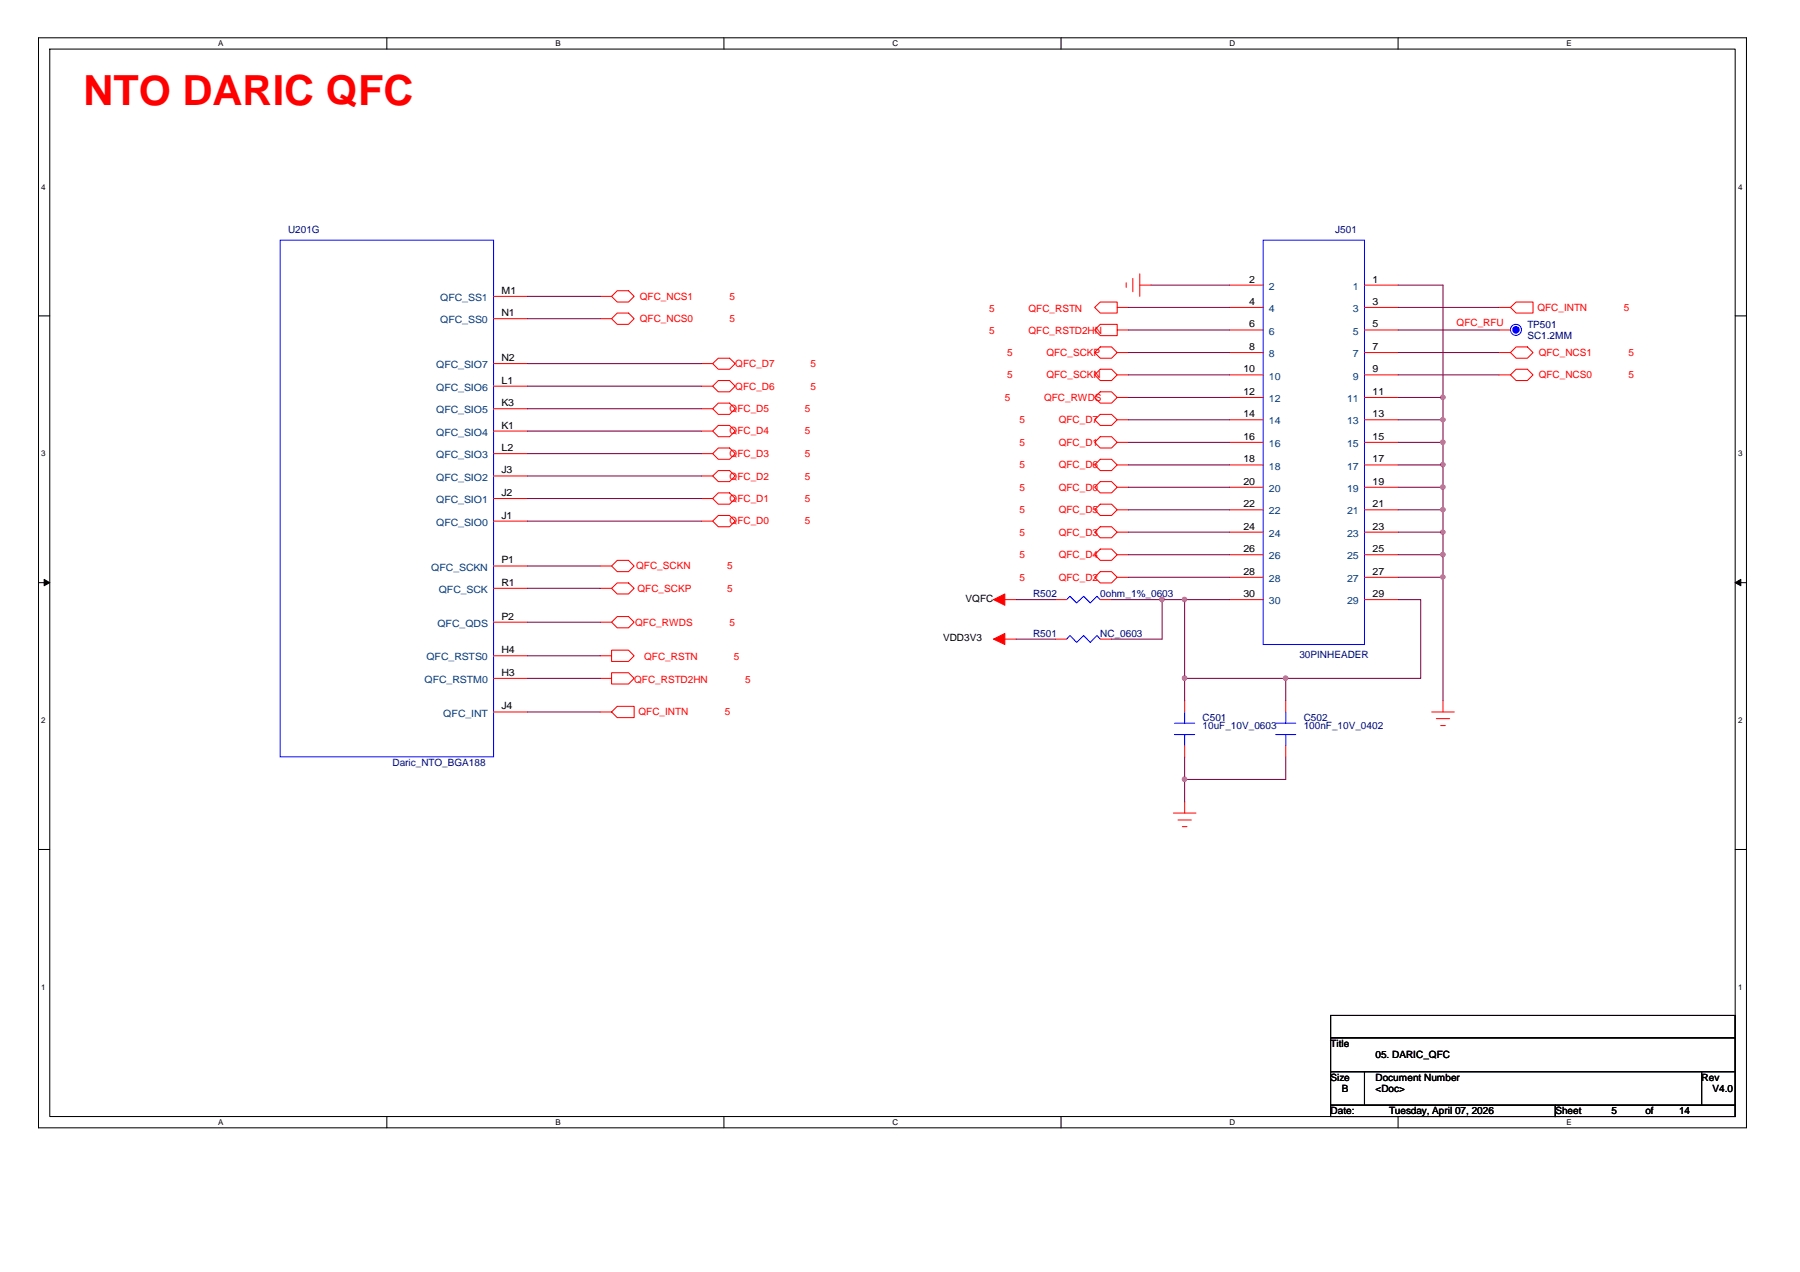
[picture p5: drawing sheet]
<svg xmlns="http://www.w3.org/2000/svg" width="297mm" height="210mm" viewBox="0 0 297 210" stroke-linecap="round" stroke-linejoin="round" font-family="sans-serif">
<path d="M6.3 6.2h281.9v179.9h-281.9zM8.2 8.1h278.1v176.1h-278.1z" fill="none" stroke="#000" stroke-width=".17"/>
<g fill="#fff">
<path d="M36 6.4h.8v1.5h-.8z"/>
<path d="M36 184.5h.8v1.4h-.8z"/>
</g>
<path d="M63.8 6.2v1.9M63.8 184.2v1.9" fill="none" stroke="#000" stroke-width=".17"/>
<g fill="#fff">
<path d="M91.7 6.4h.8v1.5h-.8z"/>
<path d="M91.7 184.5h.8v1.4h-.8z"/>
</g>
<path d="M119.5 6.2v1.9M119.5 184.2v1.9" fill="none" stroke="#000" stroke-width=".17"/>
<g fill="#fff">
<path d="M147.3 6.4h.9v1.5h-.9z"/>
<path d="M147.3 184.5h.9v1.4h-.9z"/>
</g>
<path d="M175.1 6.2v1.9M175.1 184.2v1.9" fill="none" stroke="#000" stroke-width=".17"/>
<g fill="#fff">
<path d="M202.9 6.4h.9v1.5h-.9z"/>
<path d="M202.9 184.5h.9v1.4h-.9z"/>
</g>
<path d="M230.7 6.2v1.9M230.7 184.2v1.9" fill="none" stroke="#000" stroke-width=".17"/>
<g fill="#fff">
<path d="M258.5 6.4h.9v1.5h-.9z"/>
<path d="M258.5 184.5h.9v1.4h-.9z"/>
<path d="M6.8 30.1h.7v1.5h-.7z"/>
<path d="M286.8 30.1h.7v1.5h-.7z"/>
<path d="M6.8 74.1h.7v1.5h-.7z"/>
<path d="M286.8 74.1h.7v1.5h-.7z"/>
</g>
<path d="M6.4 52.1h1.8M286.3 52.1h1.9" fill="none" stroke="#000" stroke-width=".17"/>
<g fill="#fff">
<path d="M6.8 118.2h.7v1.4h-.7z"/>
<path d="M286.8 118.2h.7v1.4h-.7z"/>
</g>
<path d="M6.4 96.2h1.8M286.3 96.2h1.9" fill="none" stroke="#000" stroke-width=".17"/>
<path d="M7.3 95.6l.9 .6-.9 .5zM286.3 96.2l1-.6v1.1z" fill="#000" stroke="#000" stroke-width=".17"/>
<g fill="#fff">
<path d="M6.8 162.2h.7v1.5h-.7z"/>
<path d="M286.8 162.2h.7v1.5h-.7z"/>
</g>
<path d="M6.4 140.2h1.8M286.3 140.2h1.9M219.6 167.6h66.7v3.7h-66.7zM219.6 171.3h66.7v5.5h-66.7zM219.6 176.8h5.6v5.6h-5.6zM225.2 176.8h55.6v5.6h-55.6zM280.8 176.8h5.5v5.6h-5.5zM219.6 182.4h37.1v1.8h-37.1zM256.7 182.4h29.6v1.8h-29.6z" fill="none" stroke="#000" stroke-width=".17"/>
<g fill="none" stroke="#f00" stroke-width=".17">
<path d="M81.4 48.9h5.6M81.4 52.6h5.6M99.1 48.9h1.8M99.1 52.6h1.8M101.9 48h1.8l.9 .9-.9 .9h-1.8l-1-.9zM101.9 51.7h1.8l.9 .9-.9 .9h-1.8l-1-.9zM180.6 58.2l1-1h1.8l1 1-1 .9h-1.8zM184.4 58.2h1.8M184.4 50.7v1h-2.8l-1-1 1-.9h2.8v.9h1.8M184.4 54.5v.9h-2.8l-1-.9 1-1h2.8v1h1.8M185.8 46.7v.7M186.9 45.9v2.2"/>
<path d="M188.1 45.2v3.7M188.1 47h1.8M202.9 47h5.5M202.9 50.7h5.5M202.9 54.5h5.5M202.9 58.2h5.5M225.2 47h5.5M225.2 50.7h5.5M225.2 54.5h5.5M225.2 58.2h5.5M247.4 54.5h1.9M247.4 58.2h1.9"/>
<path d="M247.4 50.7h1.9l.9 1h2.8v-1.9h-2.8l-.9 .9M250.2 57.2h1.9l.9 1-.9 .9h-1.9l-.9-.9zM81.4 60h5.6M81.4 63.7h5.6M81.4 67.5h5.6M81.4 71.1h5.6M81.4 74.9h5.6M81.4 78.5h5.6M115.7 60h1.9M115.7 63.7h1.9M115.7 67.5h1.9M115.7 71.1h1.9"/>
<path d="M115.7 74.9h1.9M115.7 78.5h1.9M117.6 60l.9-.9h1.9l.9 .9-.9 .9h-1.9zM117.6 78.5l.9-.8h1.9l.9 .8-.9 1h-1.9zM118.5 62.8h1.9l.9 .9-.9 1h-1.9l-.9-1zM118.5 66.5h1.9l.9 1-.9 .9h-1.9l-.9-.9zM118.5 70.2h1.9l.9 .9-.9 1h-1.9l-.9-1zM118.5 73.9h1.9l.9 1-.9 .9h-1.9l-.9-.9zM180.6 61.9l1-1h1.8l1 1-1 .9h-1.8zM180.6 65.6l1-.9h1.8l1 .9-1 .9h-1.8zM180.6 69.3l1-.9h1.8l1 .9-1 .9h-1.8zM180.6 73l1-.9h1.8l1 .9-1 .9h-1.8z"/>
<path d="M180.6 76.7l1-.9h1.8l1 .9-1 1h-1.8zM184.4 61.9h1.8M184.4 65.6h1.8M184.4 69.3h1.8M184.4 73h1.8M184.4 76.7h1.8M202.9 61.9h5.5M202.9 65.6h5.5M202.9 69.3h5.5M202.9 73h5.5M202.9 76.7h5.5M225.2 61.9h5.5"/>
<path d="M225.2 65.6h5.5M225.2 69.3h5.5M225.2 73h5.5M225.2 76.7h5.5M247.4 61.9h1.9M250.2 60.9h1.9l.9 1-.9 .9h-1.9l-.9-.9zM81.4 82.3h5.6M81.4 86h5.6M81.4 93.4h5.6M81.4 97.1h5.6M99.1 97.1h1.8M99.1 93.4h1.8"/>
<path d="M100.9 97.1l1-.9h1.8l.9 .9-.9 .9h-1.8zM101.9 92.5h1.8l.9 .9-.9 .9h-1.8l-1-.9zM115.7 82.3h1.9M115.7 86h1.9M118.5 81.3h1.9l.9 1-.9 .9h-1.9l-.9-.9zM118.5 85.1h1.9l.9 .9-.9 .9h-1.9l-.9-.9zM164 98.9h3.7M174.2 98.9h1.8M180.6 80.4l1-.9h1.8l1 .9-1 .9h-1.8zM180.6 84.1l1-.9h1.8l1 .9-1 1h-1.8zM180.6 87.8l1-.9h1.8l1 .9-1 .9h-1.8zM180.6 91.5l1-.9h1.8l1 .9-1 1h-1.8z"/>
<path d="M180.6 95.3l1-1h1.8l1 1-1 .9h-1.8zM181.6 98.9h1.8M184.4 80.4h1.8M184.4 84.1h1.8M184.4 87.8h1.8M184.4 91.5h1.8M184.4 95.3h1.8M202.9 80.4h5.5M202.9 84.1h5.5M202.9 87.8h5.5M202.9 91.5h5.5M202.9 95.3h5.5"/>
<path d="M202.9 98.9h5.5M225.2 80.4h5.5M225.2 84.1h5.5M225.2 87.8h5.5M225.2 91.5h5.5M225.2 95.3h5.5M225.2 98.9h5.5M81.4 102.7h5.6M81.4 108.2h5.6M81.4 111.9h5.6M81.4 117.5h5.6M99.1 102.7h1.8"/>
<path d="M99.1 108.2h1.8v-.9h2.8l.9 .9-.9 .9h-2.8v-.9M99.1 111.9h1.8v-.9h2.8l.9 .9-.9 1h-2.8v-1M99.1 117.5h1.8l1 .9h2.7v-1.8h-2.7l-1 .9M101.9 101.7h1.8l.9 1-.9 .9h-1.8l-1-.9zM164 105.5h3.7M174.2 105.5h1.8M181.6 105.5h1.8M195.5 115.6v1.9M212.2 115.6v1.9M236.3 117.5h3.7M237 118.6h2.2M237.7 119.7h.8"/>
<path d="M238.1 115.6v1.9M193.6 134.2h3.8M194.4 135.3h2.2M195.1 136.4h.8M195.5 123.1v1.8M195.5 132.3v1.9M212.2 123.1v1.8"/>
</g>
<g fill="#f00" stroke="#f00" stroke-width=".17">
<path d="M164 98.9l1.8-.9v1.9z"/>
<path d="M164 105.5l1.8-1v1.9z"/>
</g>
<circle cx="250.2" cy="54.4" r=".54" fill="#00f" stroke="#00f" stroke-width=".17"/>
<g fill="none" stroke="#00f" stroke-width=".17">
<path d="M46.2 39.6h35.2v85.3h-35.2zM208.4 39.6h16.8v66.8h-16.8zM176 98.9l.6-.5 1.1 1.1 1.1-1.1 1.1 1.1 1.1-1.1 .6 .5M176 105.5l.6-.6 1.1 1.1 1.1-1.1 1.1 1.1 1.1-1.1 .6 .6M193.8 119.4h3.3M195.5 117.5v1.9M210.5 119.4h3.3M212.2 117.5v1.9M193.8 121.2h3.3M195.5 121.2v1.9M210.5 121.2h3.3M212.2 121.2v1.9"/>
<circle cx="250.2" cy="54.4" r=".91"/>
</g>
<g fill="none" stroke="#800040" stroke-width=".17">
<path d="M87 48.9h12.1M87 52.6h12.1M186.2 50.7h16.7M186.2 54.5h16.7M186.2 58.2h16.7M189.9 47h13M230.7 47h7.4v18.6M230.7 54.5h16.7M230.7 50.7h16.7M230.7 58.2h16.7M87 60h28.7M87 63.7h28.7"/>
<path d="M87 67.5h28.7M87 71.1h28.7M87 74.9h28.7M87 78.5h28.7M186.2 61.9h16.7M186.2 65.6h16.7M186.2 69.3h16.7M186.2 73h16.7M186.2 76.7h16.7M230.7 65.6h7.4M230.7 69.3h7.4M230.7 73h7.4"/>
<path d="M230.7 76.7h7.4M230.7 61.9h16.7M238.1 65.6v3.7M238.1 69.3v3.7M238.1 73v3.7M238.1 76.7v3.7M87 82.3h28.7M87 86h28.7M87 93.4h12.1M87 97.1h12.1M167.7 98.9h6.5M183.4 98.9h8.4"/>
<path d="M186.2 80.4h16.7M186.2 84.1h16.7M186.2 87.8h16.7M186.2 91.5h16.7M186.2 95.3h16.7M191.8 98.9h3.7M191.8 98.9v6.6h-8.4M195.5 98.9h7.4M195.5 98.9v13M230.7 98.9h3.7v13h-22.2M230.7 80.4h7.4M230.7 84.1h7.4"/>
<path d="M230.7 87.8h7.4M230.7 91.5h7.4M230.7 95.3h7.4M238.1 80.4v3.7M238.1 84.1v3.7M238.1 87.8v3.7M238.1 91.5v3.8M238.1 95.3v20.3M87 108.2h12.1M87 111.9h12.1M87 102.7h12.1M87 117.5h12.1"/>
<path d="M167.7 105.5h6.5M195.5 111.9v3.7M195.5 111.9h16.7M212.2 111.9v3.7M195.5 124.9v3.7M195.5 128.6v3.7M212.2 124.9v3.7h-16.7"/>
</g>
<g fill="#f0f" stroke="#f0f" stroke-width=".17">
<circle cx="238.1" cy="65.6" r=".37"/>
<circle cx="238.1" cy="69.3" r=".36"/>
<circle cx="238.1" cy="76.7" r=".36"/>
<circle cx="238.1" cy="73" r=".37"/>
<circle cx="238.1" cy="80.4" r=".37"/>
<circle cx="238.1" cy="87.8" r=".36"/>
<circle cx="238.1" cy="84.1" r=".37"/>
<circle cx="238.1" cy="91.5" r=".37"/>
<circle cx="238.1" cy="95.2" r=".36"/>
<circle cx="191.7" cy="98.9" r=".37"/>
<circle cx="195.5" cy="98.9" r=".37"/>
<circle cx="195.5" cy="111.9" r=".37"/>
<circle cx="212.1" cy="111.9" r=".37"/>
<circle cx="195.5" cy="128.6" r=".37"/>
</g>
<text font-size="6.9" fill="#f00" x="13.8" y="17.3">NTO DARIC QFC</text>
<g font-size="1.7" fill="#000080">
<text x="47.5" y="38.5">U201G</text>
<text x="220.3" y="38.5">J501</text>
<text x="252.1" y="54.1">TP501</text>
<text x="252.1" y="55.9">SC1.2MM</text>
<text x="170.5" y="98.6">R502</text>
<text x="181.6" y="98.6">0ohm_1%_0603</text>
<text x="170.5" y="105.1">R501</text>
<text x="181.6" y="105.1">NC_0603</text>
<text x="214.4" y="108.6">30PINHEADER</text>
<text x="198.5" y="119">C501</text>
<text x="215.1" y="119">C502</text>
<text x="198.5" y="120.3">10uF_10V_0603</text>
<text x="215.1" y="120.3">100nF_10V_0402</text>
<text x="64.8" y="126.4">Daric_NTO_BGA188</text>
</g>
<g font-size="1.7">
<text x="206.2" y="46.6">2</text>
<text x="226.5" y="46.6">1</text>
<text x="82.8" y="48.5">M1</text>
<text x="82.8" y="52.2">N1</text>
<text x="206.2" y="50.3">4</text>
<text x="226.5" y="50.3">3</text>
<text x="82.8" y="59.6">N2</text>
<text x="206.2" y="54">6</text>
<text x="206.2" y="57.8">8</text>
<text x="226.5" y="54">5</text>
<text x="226.5" y="57.8">7</text>
<text x="82.8" y="63.3">L1</text>
<text x="205.2" y="61.4">10</text>
<text x="205.2" y="65.2">12</text>
<text x="226.5" y="61.4">9</text>
<text x="226.5" y="65.2">11</text>
<text x="82.8" y="67">K3</text>
<text x="82.8" y="70.7">K1</text>
<text x="205.2" y="68.8">14</text>
<text x="226.5" y="68.8">13</text>
<text x="82.8" y="74.4">L2</text>
<text x="205.2" y="72.6">16</text>
<text x="205.2" y="76.3">18</text>
<text x="226.5" y="72.6">15</text>
<text x="226.5" y="76.3">17</text>
<text x="82.8" y="78.1">J3</text>
<text x="82.8" y="81.8">J2</text>
<text x="205.2" y="80">20</text>
<text x="205.2" y="83.7">22</text>
<text x="226.5" y="80">19</text>
<text x="226.5" y="83.7">21</text>
<text x="82.8" y="85.6">J1</text>
<text x="205.2" y="87.4">24</text>
<text x="226.5" y="87.4">23</text>
<text x="82.8" y="93">P1</text>
<text x="205.2" y="91.1">26</text>
<text x="205.2" y="94.8">28</text>
<text x="226.5" y="91.1">25</text>
<text x="226.5" y="94.8">27</text>
<text x="82.8" y="96.7">R1</text>
<text x="159.3" y="99.3">VQFC</text>
<text x="205.2" y="98.5">30</text>
<text x="226.5" y="98.5">29</text>
<text x="82.8" y="102.2">P2</text>
<text x="82.8" y="107.8">H4</text>
<text x="155.6" y="105.8">VDD3V3</text>
<text x="82.8" y="111.5">H3</text>
<text x="82.8" y="117.1">J4</text>
<text x="219.6" y="172.7">Title</text>
<text x="219.6" y="178.3">Size</text>
<text x="227" y="178.3">Document Number</text>
<text x="227" y="174.6">05. DARIC_QFC</text>
<text x="280.8" y="178.3">Rev</text>
<text x="219.6" y="183.9">Date:</text>
<text x="221.4" y="180.2">B</text>
<text x="227" y="180.2">&lt;Doc&gt;</text>
<text x="229.2" y="183.9">Tuesday, April 07, 2026</text>
<text x="256.7" y="183.9">Sheet</text>
<text x="265.9" y="183.9">5</text>
<text x="271.5" y="183.9">of</text>
<text x="277.1" y="183.9">14</text>
<text x="282.6" y="180.2">V4.0</text>
</g>
<g font-size="1.7" fill="#004080">
<text x="209.4" y="47.8">2</text>
<text x="223.3" y="47.8">1</text>
<text x="72.6" y="49.7">QFC_SS1</text>
<text x="72.6" y="53.4">QFC_SS0</text>
<text x="209.4" y="51.5">4</text>
<text x="223.3" y="51.5">3</text>
<text x="209.4" y="55.2">6</text>
<text x="209.4" y="58.9">8</text>
<text x="223.3" y="55.2">5</text>
<text x="223.3" y="58.9">7</text>
<text x="72" y="60.8">QFC_SIO7</text>
<text x="72" y="64.5">QFC_SIO6</text>
<text x="209.4" y="62.6">10</text>
<text x="223.3" y="62.6">9</text>
<text x="72" y="68.2">QFC_SIO5</text>
<text x="72" y="71.9">QFC_SIO4</text>
<text x="209.4" y="66.4">12</text>
<text x="209.4" y="70">14</text>
<text x="222.3" y="66.4">11</text>
<text x="222.3" y="70">13</text>
<text x="72" y="75.6">QFC_SIO3</text>
<text x="209.4" y="73.8">16</text>
<text x="209.4" y="77.5">18</text>
<text x="222.3" y="73.8">15</text>
<text x="222.3" y="77.5">17</text>
<text x="72" y="79.3">QFC_SIO2</text>
<text x="72" y="83">QFC_SIO1</text>
<text x="209.4" y="81.2">20</text>
<text x="222.3" y="81.2">19</text>
<text x="72" y="86.8">QFC_SIO0</text>
<text x="209.4" y="84.9">22</text>
<text x="209.4" y="88.6">24</text>
<text x="222.3" y="84.9">21</text>
<text x="222.3" y="88.6">23</text>
<text x="71.2" y="94.2">QFC_SCKN</text>
<text x="209.4" y="92.3">26</text>
<text x="222.3" y="92.3">25</text>
<text x="72.4" y="97.8">QFC_SCK</text>
<text x="209.4" y="96">28</text>
<text x="209.4" y="99.7">30</text>
<text x="222.3" y="96">27</text>
<text x="222.3" y="99.7">29</text>
<text x="72.2" y="103.4">QFC_QDS</text>
<text x="70.1" y="112.7">QFC_RSTM0</text>
<text x="70.4" y="109">QFC_RSTS0</text>
<text x="73.2" y="118.3">QFC_INT</text>
</g>
<g font-size="1.7" fill="#f00">
<text x="105.6" y="49.5">QFC_NCS1</text>
<text x="105.6" y="53.1">QFC_NCS0</text>
<text x="120.4" y="49.5">5</text>
<text x="120.4" y="53.1">5</text>
<text x="163.2" y="51.5">5</text>
<text x="169.7" y="51.5">QFC_RSTN</text>
<text x="240.4" y="53.9">QFC_RFU</text>
<text x="253.7" y="51.3">QFC_INTN</text>
<text x="268" y="51.3">5</text>
<text x="163.2" y="55.2">5</text>
<text x="166.2" y="58.7">5</text>
<text x="169.7" y="55.2">QFC_RSTD2HN</text>
<text x="172.7" y="58.7">QFC_SCKP</text>
<text x="253.9" y="58.7">QFC_NCS1</text>
<text x="268.7" y="58.7">5</text>
<text x="121.3" y="60.6">QFC_D7</text>
<text x="121.3" y="64.3">QFC_D6</text>
<text x="133.7" y="60.6">5</text>
<text x="133.7" y="64.3">5</text>
<text x="166.2" y="62.4">5</text>
<text x="172.7" y="62.4">QFC_SCKN</text>
<text x="253.9" y="62.4">QFC_NCS0</text>
<text x="268.7" y="62.4">5</text>
<text x="120.4" y="68">QFC_D5</text>
<text x="120.4" y="71.7">QFC_D4</text>
<text x="132.8" y="68">5</text>
<text x="132.8" y="71.7">5</text>
<text x="165.8" y="66.1">5</text>
<text x="168.2" y="69.9">5</text>
<text x="172.3" y="66.1">QFC_RWDS</text>
<text x="174.7" y="69.9">QFC_D7</text>
<text x="120.4" y="75.4">QFC_D3</text>
<text x="132.8" y="75.4">5</text>
<text x="168.2" y="73.5">5</text>
<text x="168.2" y="77.3">5</text>
<text x="174.7" y="73.5">QFC_D1</text>
<text x="174.7" y="77.3">QFC_D6</text>
<text x="120.4" y="79.1">QFC_D2</text>
<text x="120.4" y="82.8">QFC_D1</text>
<text x="132.8" y="79.1">5</text>
<text x="132.8" y="82.8">5</text>
<text x="168.2" y="81">5</text>
<text x="174.7" y="81">QFC_D0</text>
<text x="120.4" y="86.5">QFC_D0</text>
<text x="132.8" y="86.5">5</text>
<text x="168.2" y="84.7">5</text>
<text x="168.2" y="88.4">5</text>
<text x="174.7" y="84.7">QFC_D5</text>
<text x="174.7" y="88.4">QFC_D3</text>
<text x="105" y="94">QFC_SCKN</text>
<text x="120" y="94">5</text>
<text x="168.2" y="92.1">5</text>
<text x="168.2" y="95.8">5</text>
<text x="174.7" y="92.1">QFC_D4</text>
<text x="174.7" y="95.8">QFC_D2</text>
<text x="105.2" y="97.7">QFC_SCKP</text>
<text x="120" y="97.7">5</text>
<text x="104.8" y="103.2">QFC_RWDS</text>
<text x="120.4" y="103.2">5</text>
<text x="104.6" y="112.7">QFC_RSTD2HN</text>
<text x="106.3" y="109">QFC_RSTN</text>
<text x="121.1" y="109">5</text>
<text x="123" y="112.7">5</text>
<text x="105.4" y="118">QFC_INTN</text>
<text x="119.6" y="118">5</text>
</g>
<g font-size="1.3">
<text x="36" y="7.6">A</text>
<text x="91.7" y="7.6">B</text>
<text x="147.3" y="7.6">C</text>
<text x="202.9" y="7.6">D</text>
<text x="258.5" y="7.6">E</text>
<text x="6.8" y="31.3">4</text>
<text x="286.8" y="31.3">4</text>
<text x="6.8" y="75.3">3</text>
<text x="286.8" y="75.3">3</text>
<text x="6.8" y="119.4">2</text>
<text x="286.8" y="119.4">2</text>
<text x="6.8" y="163.4">1</text>
<text x="286.8" y="163.4">1</text>
<text x="36" y="185.6">A</text>
<text x="91.7" y="185.6">B</text>
<text x="147.3" y="185.6">C</text>
<text x="202.9" y="185.6">D</text>
<text x="258.5" y="185.6">E</text>
</g>
</svg>
